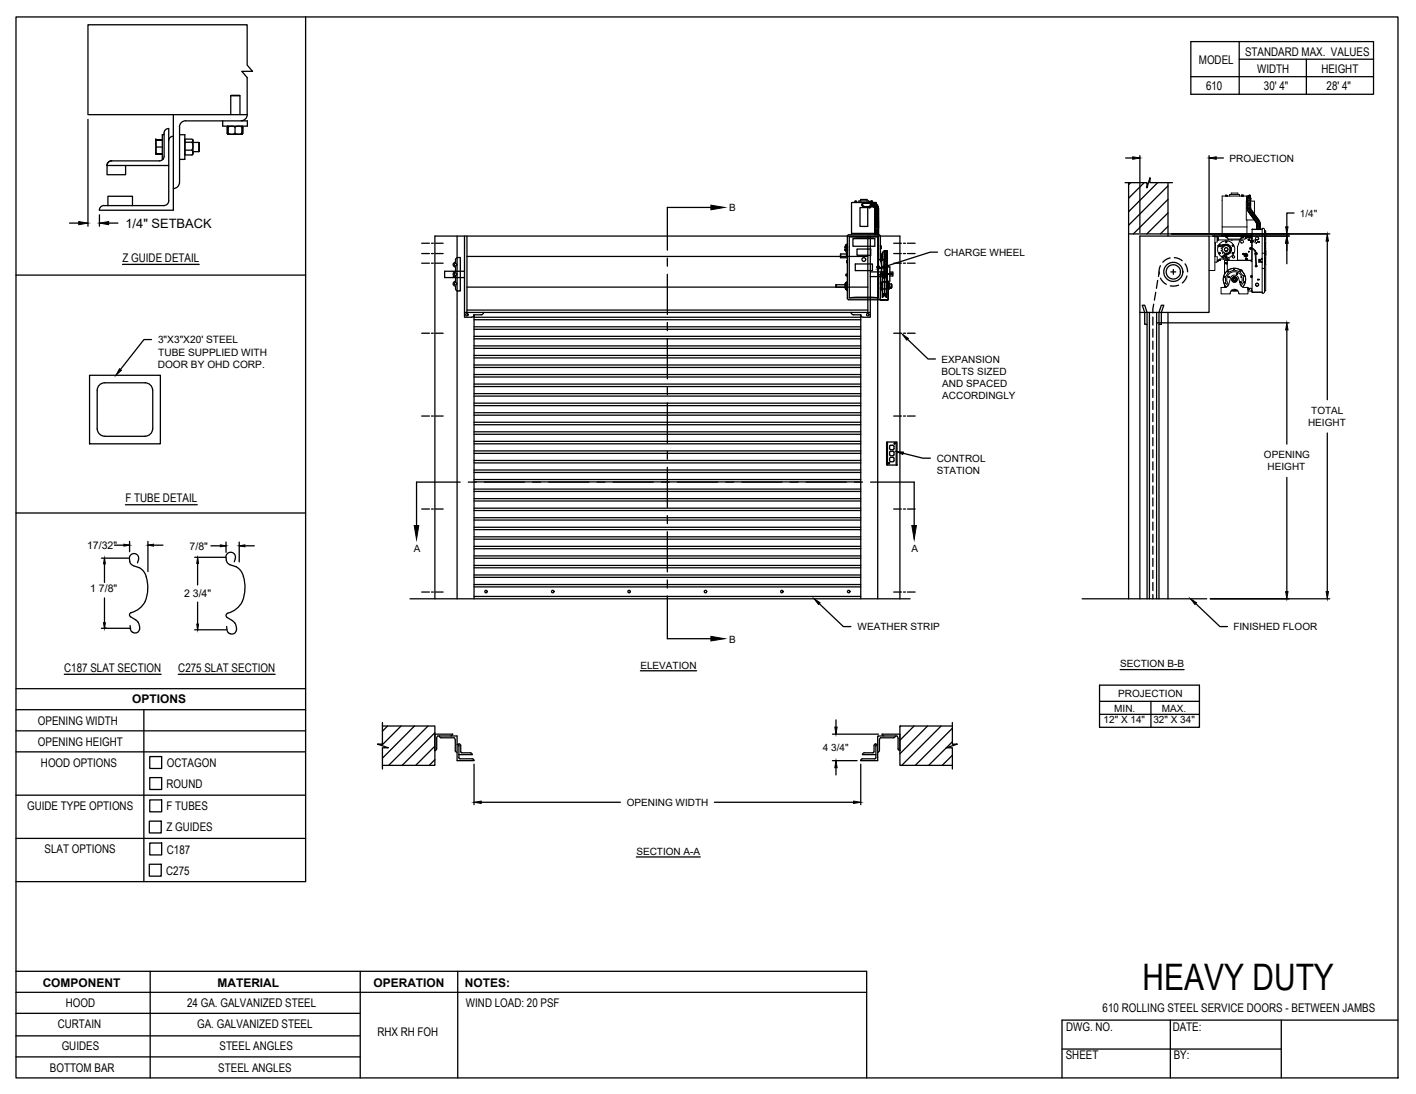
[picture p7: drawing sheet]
<svg xmlns="http://www.w3.org/2000/svg" width="279mm" height="216mm" viewBox="0 0 279 216" stroke-linecap="round" stroke-linejoin="round" font-family="sans-serif">
<!-- layer: RHX RH F.O.H. -->
<g fill="none" stroke="#000" stroke-width=".25">
<path d="M168.8 39.9h.1M168.8 39.9h.2M169 39.9h.1M169 39.9v.1M169.5 40v-.3h1.9v.3h-3.4v6.3M169.8 39.7v-.3h1.3v.3M171.4 40l.2-.2 .1 .2M171.5 40h.1M171.6 39.9h.1M171.6 40h-.1M171.6 40v.1M171.6 39.9v.1"/>
<path d="M171.6 40h.1M171.7 40h.1M171.8 40h.1M171.8 40h1.1v.3M171.9 39.9v.1M171.9 39.9h.1M171.9 39.9h.2M172 39.9h.1M172.1 39.9h.1M222 36h4.3v1.1l.6-2v.9h4.5M222.7 36v82.2M223.1 36l-.4 .4"/>
<path d="M225.8 36l-3.1 3.1M228.4 36l-5.7 5.8M230.5 36v10.6M230.5 36.7l-7.8 7.8M230.5 39.3l-6.9 6.9M83.2 50h1.5M83.2 48h1.5M83.2 51.9h1.5M85.1 50h.4M85.1 48h.4M85.1 51.9h.4M85.9 50h1.5"/>
<path d="M85.9 48h1.5M85.9 51.9h1.5M89.4 54.6h.5M89.9 51.8a.48 .48 0 0 0-.5 .4 .48 .48 0 0 0 .5 .5v1h-.5M89.9 53.6a.48 .48 0 0 0-.5 .5 .48 .48 0 0 0 .5 .5M89.9 51.8v-.7l.2-.2 .7-.1v6.6h-.7l-.2-.5M89.9 54.6v.9a.48 .48 0 0 0-.5 .5 .48 .48 0 0 0 .5 .5v.5M90.2 46.6v71.6M91.7 46.6v16h1.4M91.7 53.5h-4v1.3h4M92.1 56.7h79.1M92.1 46.6v15.1"/>
<path d="M92.1 50.6h79.1M165 56.7h.1M165 56.2h1.8M165 56.2h.1M165 56.2v.5M165.9 50.1v.8v-.8h1.1M165.9 50.9h1.3M166.8 49.4l.4 .5M166.8 56.8v.1M166.8 48.7l.2 .1M166.8 56.1h.1M166.8 56.8l.4 .6"/>
<path d="M166.8 49.4h.1M166.8 56.1v.1M166.8 56.1h.5M166.8 56.8h.5M166.8 48.7h.5M166.8 49.4h.5M166.8 56.2h.2M166.8 56v.1M166.8 48.6v.1M166.8 49.3h.5M166.8 56.2h.1M166.8 56.7v.1"/>
<path d="M166.8 56.9h.1M166.8 56.9l.4 .5M166.8 56h.1M166.8 48.6h.1M166.9 56h.1M166.9 48.6h.1M166.9 56h-.1M166.9 48.6h-.1M166.9 57.1l.1 .1M166.9 57.1h.1M166.9 55.8v.1M166.9 57v.1"/>
<path d="M166.9 55.8h.1M167 48.8h.2M167 54.4h.1M167 48.8h-.1M167 54.1h.2M167 54.1h.1M167 54.4h.2M167 54.1v.3M167 48.8l.1 .1M167 56.2l.1 .1M167 49.3h.1M167 49.7v.7l.2 .3"/>
<path d="M167 55.7l-.1 .1M167.1 49.2l-.3 .2M167.1 48.9v.3v-.3M167.1 56.3l-.2 .4M167.1 56.7h.1M167.1 51.5l.1 .3M167.1 51.5h.1M167.1 51.8h.1M167.1 51.5v.3M167.2 56.7h.1M167.2 49.2v.1M167.2 56.2h.1"/>
<path d="M167.2 56.2h-.2M167.2 49.3h.1M167.2 48.8h.1M167.2 48.1l-.4 .6M167.2 55.6h.1M167.2 48.1h.1M167.2 49.9h.1M167.2 57.4h.1M167.2 56.8v2.1l.1 .2 6.1 .1M167.2 48.8h-.4v.5h.4M167.2 48.8v.5M167.2 49.4v6.7"/>
<path d="M167.2 56.2v.5M167.2 55.6l-.4 .5M167.2 55.6l-.3 .4M167.2 48.1l-.3 .5M167.3 48.8h-.5M167.3 56.2h-.5v.5M167.6 58.8l2.8-.2 2.9 .2M167.6 46.7l2.8 .1 2.9-.1M167.6 46.7h5.7v5.8M167.6 46.7v12.1h5.7v-5.8M168 46.1h5.3M168.3 47.1h4.3v1.5h-4.3z"/>
<path d="M168.8 52.1h3.3v1.3h-3.3zM169.1 49.1h2.7v1.3h-2.7zM169.7 41h1.5v3.7h-1.5zM170.4 40.1a.3 .3 0 0 0-.2 .3 .3 .3 0 0 0 .2 .3M170.4 40.1a.35 .35 0 0 0-.3 .3 .35 .35 0 0 0 .3 .4M170.5 40.8l.7 .1M170.5 40.7l.7 .1M170.6 40.1a.37 .37 0 0 0-.5 .3 .37 .37 0 0 0 .3 .4M170.6 40.8h-.1M170.8 40.1h.7l.1-.2v.2M171.2 40h.2zM171.2 40l-.8 .1a.31 .31 0 0 0-.3 .3 .31 .31 0 0 0 .3 .3"/>
<path d="M171.2 46.6v15.1M171.4 40.9l.2 .1 .1-.1M171.4 40.8v.1h-.2l.2-.1M171.4 40v.1M171.5 40.1h.1M171.6 40.9h-.1M171.6 40.8v.1M171.6 40.8l-.1 .1M171.6 40.8h-.1M171.6 40.9h.1M171.6 40.8h.1M171.6 40.8v.2l-.1-.2h-.7"/>
<path d="M171.6 40.8l.1 .1M171.7 40.1h.2v.7h-.2M171.7 46.6v16h-1.4l-.4-.2-.1-.3v56.1M171.7 53.7h3.3v.9h-3.3M171.8 40.9h.1M171.8 40v.9M171.9 40.8h.1M171.9 40.1h.1M172 40.8h.2M172 40.1h.2M172 40.1v.7M172.1 40.8h.2"/>
<path d="M172.1 40.1h.2M172.2 40.1v.7M172.2 40.7l.1 .1M172.2 40.1h.4l-.2 .7M172.3 40.1h.1M172.3 40.1v.7M172.3 40.8h.1M172.4 40.8h.1M172.5 40.1l-.2 .7M172.6 40.1l.2 .2M172.6 41h.1M172.6 41v.1"/>
<path d="M172.6 41.1l.1 .2M172.6 45.5v.1M172.6 46.2v.1M172.6 45.7v.1M172.6 46l.1 .2M172.6 41.6v.1M172.6 41.3v.1M172.6 41.8v.1M172.6 42.1v.1M172.7 45.2a.35 .35 0 0 1 .3-.3 .35 .35 0 0 1 .3 .3M172.7 45a.34 .34 0 0 1 .3-.3 .34 .34 0 0 1 .3 .3M172.7 44.6l.5-.1 .1 .3a.35 .35 0 0 0-.3-.2 .35 .35 0 0 0-.3 .2z"/>
<path d="M172.7 44.6a.34 .34 0 0 1 .3-.3 .34 .34 0 0 1 .3 .3M172.7 44.4a.34 .34 0 0 1 .3-.3 .34 .34 0 0 1 .3 .3M172.7 44.2a.34 .34 0 0 1 .3-.3 .34 .34 0 0 1 .3 .3M172.7 43.9l.4-.2 .2 .1v.2a.35 .35 0 0 0-.3-.2 .35 .35 0 0 0-.3 .2zM172.7 43.7l.4-.2 .2 .1v.3a.35 .35 0 0 0-.3-.3 .35 .35 0 0 0-.3 .3zM172.7 43.5l.4-.2 .2 .2v.2a.35 .35 0 0 0-.3-.3 .35 .35 0 0 0-.3 .3zM172.7 43.3l.5-.1 .1 .3a.35 .35 0 0 0-.3-.3 .35 .35 0 0 0-.3 .3zM172.7 43.3a.34 .34 0 0 1 .3-.3 .34 .34 0 0 1 .3 .3M172.7 43.1a.34 .34 0 0 1 .3-.3 .34 .34 0 0 1 .3 .3M172.7 42.9a.34 .34 0 0 1 .3-.3 .34 .34 0 0 1 .3 .3M172.7 42.7h-.1a.38 .38 0 0 1 .4-.3 .38 .38 0 0 1 .3 .3M172.7 42.2v.3"/>
<path d="M172.7 44.2a.4 .4 0 0 1 .6 0M172.7 43.2a.38 .38 0 0 1 .3-.2 .38 .38 0 0 1 .3 .2M172.7 43.1a.38 .38 0 0 1 .3-.3 .38 .38 0 0 1 .3 .3M172.7 42.9a.38 .38 0 0 1 .3-.2 .38 .38 0 0 1 .3 .2M172.7 41.7v.1h.6v-.1M172.7 41.4v.2M172.7 41.9v.2M172.7 42.7h.1M172.7 42.9h.1M172.7 43.1h.1M172.7 43.2v.1M172.7 44.2h.1"/>
<path d="M172.7 45.1v.2M172.7 45.6v.1M172.7 45.8v.2M172.7 46.3h.1M172.7 45.6h.6M172.7 45.5h.6M172.7 46.2h.6M172.7 45.8h.6M172.7 45.7h.6M172.7 46h.6M172.7 41.6h.6M172.7 41.7h.6"/>
<path d="M172.7 41.3h.6M172.7 41.4h.6M172.7 41.9h.6M172.7 42.1h.6M172.7 42.2h.6M172.7 45.4h.6M172.7 45.1a.41 .41 0 0 1 .6 0M172.7 42.7l.2-.2 .4 .2M172.7 42.3h.6M172.7 42.4h.6M172.8 45.3h-.2l.1 .2M172.8 40.3h.1"/>
<path d="M172.8 40.3l-.4 .6 .7-.4M172.9 40.3l.2 .2M172.9 40.3l-.4 .6 .1 .1M172.9 40.3h.1M173.1 40.5l.1 .3M173.1 40.6h.1M173.1 40.6l-.5 .4M173.1 52.8l.2 .1 .1-.1M173.1 52.8h.1M173.1 52.7l.2-.1 .1 .1M173.1 52.7h.1M173.1 52.7h.3"/>
<path d="M173.1 52.8h.3M173.2 46.6v71.6M173.2 40.7l.1 .1M173.2 40.8l-.6 .2M173.3 40.9v.2h-.7M173.3 45.3v.2M173.3 40.9h.1M173.3 40.9l-.6 .2M173.3 52.5l.2 .2-.2 .3M173.3 41.1v.1M173.3 45.5v.1M173.3 46.2v.1"/>
<path d="M173.3 45.7v.1M173.3 46v.1M173.3 41.6v.1M173.3 41.3v.1M173.3 41.8v.1M173.3 42.1v.1M173.3 42.4h.1M173.3 42.2v.2M173.3 53h.1M173.3 52.5h.1M173.3 44.9h.1M173.3 44.9a.37 .37 0 0 0-.3-.2 .37 .37 0 0 0-.3 .3"/>
<path d="M173.3 44.7h.1M173.3 44.6h.1M173.3 44.6a.38 .38 0 0 0-.3-.2 .38 .38 0 0 0-.3 .2M173.3 44.4h.1M173.3 44.4a.38 .38 0 0 0-.3-.2 .38 .38 0 0 0-.3 .2M173.3 44.2h.1M173.3 44h.1M173.3 43.8h.1M173.3 41.2h-.6M173.3 41.2v.1M173.3 41.4v.2M173.3 41.9v.2"/>
<path d="M173.3 42.4v.1M173.3 42.7h.1M173.3 42.9h.1M173.3 43.1h.1M173.3 43.2v.1M173.3 44.9v.1M173.3 45.1v.2M173.3 45.6v.1M173.3 45.8v.2M173.3 46.1v.1M173.3 46.3h.1M173.4 52.8h.1"/>
<path d="M173.4 52.7h.1M173.4 46.3l.3 .3M173.4 54.2l.3 .1M173.4 46.3l-6.1 .1-.1 .2v2.1M173.7 51.2l.2 1.5-.2 1.5M173.7 58.9l-.3 .2M173.7 50.2h.2M173.7 51.2l.1 .2M173.7 48.6l.1 .5zM173.7 48.5l.1 .1M173.7 51.2l-.3 .1M173.7 54.3h.1"/>
<path d="M173.7 50.9h.1M173.7 50.1h.4M173.7 54.5h.4M173.7 55.8h.3M173.7 56h.3M173.7 56.9h.1M173.7 57.1h.1M173.7 56.2h.1M173.7 56.7h.1M173.7 48.5h.1M173.7 46.6v4.6M173.7 54.3v4.6"/>
<path d="M173.7 51.2h.1M173.7 51.3l.1 .1M173.7 51.3h.1M173.7 54.2h.8M173.8 51.3h.1M173.8 51.5h.1M173.8 50.3h.1M173.8 54h1.2M173.8 48.6v.4M173.8 50.3v1l.2 .1M173.8 51.4h.2M173.8 51.4h.1"/>
<path d="M173.8 51.4h.2v1.1M173.8 55.7l.2 .1zM173.8 56.7h.2M173.8 56.2h.2M173.8 51.4v.2M173.8 55.8h.1M173.8 56v.2M173.8 56.7v.4M173.8 50.4h-.1M173.8 57.1h.2M173.9 53.7h1.1M174 53l-.2 .8"/>
<path d="M174 50.3v1M174 50.9h.1M174 57.1h-.2M174.1 55.7v1.5M174.1 54.2l.1 4.4M174.1 54.2l.1 .1M174.1 54.2v4.5M174.2 54.3h.1M174.2 58.6h.1M174.2 54.3v.3M174.2 54.6h.1M174.2 58.4v.1"/>
<path d="M174.2 54.3l.2 .2M174.2 55.6h.1M174.2 58.1h.1M174.2 55.6l.1 .1M174.2 54.7l.2 .1M174.3 57l-.1 .1M174.4 57.9l-.2 .2M174.4 54.5v.3M174.4 58.2l-.2 .4M174.4 58.2v.2M174.4 54.8l.1 .1M174.4 58.1v.1"/>
<path d="M174.5 54.8h.1M174.5 50.7h.1M174.5 50.5h.1M174.5 50.2h.1M174.5 50.1h.1M174.5 51.1h.1M174.5 50.9h.1M174.5 49.7h.5M174.5 49.9h.1M174.5 51.5h.5M174.5 51.4h.1M174.5 49.6h.1"/>
<path d="M174.5 51.6h.5M174.5 51.6h.1M174.5 49.5h.1M174.5 51.9h.5M174.5 51.8h.1M174.5 52.1h.5M174.5 52h.1M174.5 52.4h.5M174.5 52.3h.1M174.5 52.6h.5M174.5 52.5h.1M174.5 52.8h.5"/>
<path d="M174.5 52.7h.1M174.5 53h.1M174.5 53.3h.5M174.5 53.2h.1M174.5 53.1h.1M174.5 53.5h.5M174.5 53.4h.1M174.5 53.9h.1M174.5 54.2h.5M174.5 54.1h.1M174.5 54.4h.1M174.5 54.7h.1"/>
<path d="M174.5 54.6h.1M174.5 52.1h.1M174.5 52.8h.1M174.5 49.8h-.4v1.4h.4M174.5 54.9v-5.4h.5v6.5M174.5 53h.5M174.5 58l.1 .1M174.5 54.9h.1M174.5 54.9v3.1l-.1 .1M174.6 50.7h.3M174.6 50.3v.1l.4 .1M174.6 50.3h.1"/>
<path d="M174.6 50h.4M174.6 51.1h.4M174.6 50.8h.3M174.6 58.1v.1M174.6 54.8l-.1 .1M174.6 49.6v.1M174.6 49.9v.1M174.6 50.7v.2M174.6 51.1v.2M174.6 51.7v.1M174.6 51.9v.1M174.6 52.1v.1"/>
<path d="M174.6 52.4v.1M174.6 52.6v.1M174.6 52.8v.1M174.6 53v.1M174.6 53.3v.1M174.6 53.5v.1M174.6 53.7v.1M174.6 54v.1M174.6 54.2v.1M174.6 54.4v.1M174.6 54.7v.1M174.6 58.2l.3 .4"/>
<path d="M174.6 51.1h.1M174.6 50h.1M174.6 58.2l.1 .2M174.6 57.9l.3 .2M174.6 50.3v.1M174.6 50.3l.2-.1 .1 .2M174.6 50.8h.1M174.6 51.1l.1 .1zM174.7 50.7h.1M174.7 51.4l-.1 .1M174.7 54.5l-.1 .2M174.7 54.4l-.3 .1"/>
<path d="M174.7 57l.1 .1M174.7 50.7l-.1 .1M174.7 51.5h.1M174.8 54.7l-.2 .1M174.8 54.6h.1M174.8 55.6l-.1 .1M174.8 57.1h.1M174.8 50.8h.1M174.8 51.2h.1M174.8 50.7v.1M174.8 51.4h.1M174.8 55.6h.1"/>
<path d="M174.8 58.4l.1 .1M174.9 50.8h.1M174.9 51.1l-.2 .1M174.9 54.6h-.1M174.9 54.2v4.5v-4.5v.1M174.9 54.3l-.2 .2M174.9 50h.1M174.9 51.1h.1M174.9 54.3l-.1 .3M174.9 50.7v.1M174.9 51.1l.1 .2M174.9 51.4l.1 .1"/>
<path d="M174.9 51.7l.1 .1M174.9 51.9l.1 .1M174.9 52.1l.1 .1M174.9 52.4l.1 .1M174.9 52.6v.1h.7v2.8h-.6M174.9 52.8l.1 .1M174.9 53l.1 .1M174.9 53.3l.1 .1M174.9 53.5l.1 .1M174.9 53.7l.1 .1M174.9 54l.1 .1M174.9 50.3v.1"/>
<path d="M174.9 56.9h.1M174.9 55.9h.1M174.9 54.4h.1M174.9 54.7h.1M174.9 54.9h.1M174.9 55.1h.1M174.9 55.4h.1M174.9 55.6h.1M174.9 55.8h.1M174.9 56h.2M174.9 56.1l.1 .7M174.9 54.3h.1"/>
<path d="M174.9 54.5h.1M174.9 54.8h.1M174.9 55h.1M174.9 55.2h.1M174.9 55.5h.1M174.9 55.7h.1M175 56.8l-.1 .1M175 56.8h.1M175 50.3l-.1 .2M175 50.7h-.1l.1 .2M175 49.9l-.1 .1M175 49.6l-.1 .1"/>
<path d="M175 50.7h.1M175 50.5h.1M175 50.9h.1M175 50.2h.1M175 50.1h.1M175 51.1h.1M175 49.9h.1M175 49.8h.1M175 51.4h.1M175 51.2h.1M175 49.6h.1M175 51.6h.1"/>
<path d="M175 49.5h.1M175 51.8h.1M175 52h.1M175 52.3h.1M175 52.5h.1M175 52.7h.1M175 53h.1M175 53.2h.1M175 53.1h.1M175 53.4h.1M175 53.9h.1M175 54.1h.1"/>
<path d="M175 54.4h.1M175 54.6h.1M175 54.8h.1M175 55.1h.1M175 55.3h.1M175 55.7h.1M175 56h.1M175 56.9h.1M175 52.1h.1M175 50.1v.8v-.2M175 56.8v.1M175.1 56.3v.2"/>
<path d="M175.2 54h.1l-.1 .2zM175.2 56v.9M175.2 55.6l.1 3.5-.2 .2h-1.4l1.5-.2zM175.2 58h.1M175.3 55.9h.2M175.5 55.9h.1M175.5 55.9v1.1M175.5 57h-.2M175.5 56h.4v.9h-.4M175.6 53.7h.6v.8h-.6M175.6 54h.6M175.6 54.2h.6"/>
<path d="M175.6 56.8h.1M175.7 56.8h.1M175.9 56.2h.1M175.9 56.7h.1M175.9 56.2v.5M176 56.7h-.1M176.3 50h1.6M176.3 48h1.6M176.3 51.9h1.6M178.3 50h.4M178.3 48h.4M178.3 51.9h.4"/>
<path d="M179 50h1.6M179 48h1.6M179 51.9h1.6M222.7 46.2h7.8M228 57.7l-.2 1.5M228.4 55.3l-.2 1.6M228.7 53.7l-.1 .9M229 52.4l-.2 .5-.1 1.2M229 54.9l.5 .7 .6 .5M230.5 42l-4.2 4.2M230.5 44.7l-1.5 1.5M230.9 50.9l-.7 .2-.8 .7"/>
<path d="M231 53.7h1M231.5 53.2v.9M231.7 50.8l.9 .2 .7 .5M232.6 56.3l-1 .2-.7-.1M233.8 52.1l.4 .6 .1 1M234.2 54.5l-.2 .5-.7 .8M83.2 65.8h1.5M85.1 65.8h.4M85.9 65.8h1.5M91.7 61.7h80M92.1 61.2h79.1M93.1 62.6l.2-.1 .2-.4v56.1"/>
<path d="M93.5 79.6h76.3M93.5 78.2h76.3M93.5 77.7h76.3M93.5 76.3h76.3M93.5 75.8h76.3M93.5 74.4h76.3M93.5 73.9h76.3M93.5 72.5h76.3M93.5 72h76.3M93.5 70.6h76.3M93.5 70.1h76.3M93.5 68.7h76.3"/>
<path d="M93.5 68.3h76.3M93.5 66.9h76.3M93.5 66.4h76.3M93.5 65h76.3M93.5 64.5h76.3M93.5 63.1h76.3M95.4 61.6v.3l-.4 .2h-1.5v.5h76.3v-.5h-1.4h-.2l-.3-.5M176.3 65.8h1.6M178.3 65.8h.4M179 65.8h1.6M224.9 61.7h13.7v-15.1h-13.7v71.6M226.3 64h-.4v-2.3l-.5-1.5h.5l.4 1.5v56.5"/>
<path d="M226.8 61.7v56.5M227.5 62.6v1.6M227.5 64.9v1.6M227.5 67.3v1.6M227.5 69.7v1.6M227.5 72.1v1.6M227.5 74.5v1.6M227.5 76.9v1.5M227.5 79.2v1.6M227.6 60l-.1 1.8M228.2 61.7v56.5M228.7 64h.5v-2.3l.4-1.5h-.4l-.5 1.5v56.5"/>
<path d="M230.5 61.7v56.5M83.2 82.1h1.5M85.1 82.1h.4M85.9 82.1h1.5M93.5 98.9h76.3M93.5 98.4h76.3M93.5 97h76.3M93.5 96.5h76.3M93.5 95.1h76.3M93.5 94.6h76.3M93.5 93.2h76.3M93.5 92.8h76.3"/>
<path d="M93.5 91.4h76.3M93.5 90.9h76.3M93.5 89.5h76.3M93.5 89h76.3M93.5 87.6h76.3M93.5 87.1h76.3M93.5 85.7h76.3M93.5 85.2h76.3M93.5 83.8h76.3M93.5 83.3h76.3M93.5 81.9h76.3M93.5 81.4h76.3"/>
<path d="M93.5 80.1h76.3M174.9 87.2h2.1v4.6h-2.1zM175.1 87.2v4.6M175.3 91.4h.2M175.4 91.4v.1M175.4 91.5h.1M175.4 91.4h.1M175.6 90.3h.7v.8h-.7zM175.8 87.9l-.3 .2 .1 .6 .6 .1 .2-.3v-.4l-.2-.2M175.8 89l-.3 .3v.4l.3 .2h.5l.1-.6-.2-.3M175.8 87.9h.4M175.8 89.1h.4"/>
<path d="M176.3 82.1h1.6M176.5 87.5h.1M176.5 87.4v.2M176.5 87.4h.1M176.5 87.6h.1M176.6 87.5h.1M176.8 87.2v4.6M178.3 82.1h.4M179 82.1h1.6M227.5 81.6v1.6M227.5 84v1.6M227.5 86.4v1.6"/>
<path d="M227.5 88.8v1.5M227.5 91.1v1.6M227.5 93.5v1.6M227.5 95.9v1.6M227.5 98.3v1.6M80.9 118.2h98.7M83.2 116.8h1.5M83.2 100.5h1.5M85.1 116.8h.4M85.1 100.5h.4M85.8 118.2v-71.6h91.8v71.6M85.9 116.8h1.5"/>
<path d="M85.9 100.5h1.5M93.5 117.7h76.3M93.5 115.8h76.3M93.5 115.4h76.3M93.5 113.9h76.3M93.5 113.5h76.3M93.5 112.1h76.3M93.5 111.6h76.3M93.5 110.2h76.3M93.5 109.7h76.3M93.5 108.3h76.3M93.5 107.8h76.3"/>
<path d="M93.5 106.4h76.3M93.5 105.9h76.3M93.5 104.5h76.3M93.5 104.1h76.3M93.5 102.6h76.3M93.5 102.2h76.3M93.5 100.8h76.3M93.5 100.3h76.3M176.3 116.8h1.6M176.3 100.5h1.6M178.3 116.8h.4M178.3 100.5h.4"/>
<path d="M179 116.8h1.6M179 100.5h1.6M213.5 118.2h24.6M227.5 100.7v1.6M227.5 103v1.6M227.5 105.4v1.6M227.5 107.8v1.6M227.5 110.2v1.6M227.5 112.6v1.6M227.5 115v1.5M227.5 117.3v.9M75.5 143.3h10.3v7.7h-10.3"/>
<path d="M75.5 142.6v4.3h-1l2.1 .7h-1.1v4.2M76.5 143.3l-1 1M79.1 143.3l-3.8 3.8M81.8 143.3l-6.3 6.3M84.5 143.3l-7.8 7.7M85.8 144.6l-6.4 6.4M85.8 147.3l-3.8 3.7M85.8 149.9l-1.1 1.1M86.1 147.8l-.3 .3M86.2 145.7v2.1M86.4 145.2l-.3 .5M86.4 145.2h3.8v4.9h3.3l-.3-.3h-2.4l-.3-.3"/>
<path d="M86.7 145.2l.3 .4M87 145.6h2.6M89.3 144.9l-.3 .3M89.3 144.9h-3.5v3.2M89.6 145.6l.2 .5v2l.4 .4M90.2 146.9l.3 .3M90.5 146.8l.3 .2 .1 1.3 .2 .3M90.6 146.8v2.7M91.1 148.6h1.7l.4 .3h-2.6M172.2 148.6h-1.7l-.3 .3h2.6M172.8 146.8l-.3 .2v1.3l-.3 .3M172.8 146.8v2.9l-2.6 .1-.4 .3h3.4v-4.9h3.8l.2 .5v2.1l.4 .3"/>
<path d="M173.2 146.9l-.4 .3M173.8 145.6l-.3 .5v2l-.3 .4M173.8 145.6h2.5M174.4 145.2l-.3-.3h3.5v3.2M176.7 145.2l-.4 .4M177.7 143.3l-.1 .1M180.4 143.3l-2.8 2.8M183 143.3l-5.4 5.5M185.7 143.3l-7.8 7.7M187.9 143.3h-10.3v7.7h10.3M187.9 142.6v4.3h1l-2.1 .7h1.1v4.2M187.9 143.7l-7.3 7.3"/>
<path d="M187.9 146.4l-4.7 4.6M187.9 149.1l-2 1.9"/>
<circle cx="89.9" cy="54.1" r=".24"/>
<circle cx="89.9" cy="56" r=".24"/>
<circle cx="89.9" cy="52.2" r=".24"/>
<circle cx="170.4" cy="51.2" r=".37"/>
<circle cx="173.3" cy="52.7" r=".16"/>
<circle cx="173.3" cy="52.7" r=".24"/>
<circle cx="231.5" cy="53.7" r="1.41"/>
<circle cx="231.5" cy="53.7" r="1.89"/>
<circle cx="92.1" cy="62.1" r=".24"/>
<circle cx="171.2" cy="62.1" r=".24"/>
<circle cx="175.4" cy="91.4" r=".1"/>
<circle cx="176.5" cy="87.5" r=".1"/>
<circle cx="95.9" cy="116.7" r=".24"/>
<circle cx="109.1" cy="116.7" r=".24"/>
<circle cx="124.1" cy="116.7" r=".24"/>
<circle cx="139.2" cy="116.7" r=".24"/>
<circle cx="154.3" cy="116.7" r=".24"/>
<circle cx="167.5" cy="116.7" r=".24"/>
</g>
<!-- layer: ANNOTATIONS -->
<g fill="none" stroke="#000" stroke-width=".25">
<path d="M17.4 23.6v21M222.1 31.2h1.4M224.9 30.7v15.2M238.6 30.7v15.2M240 31.2h1.4M13.7 44h1.8M19.6 42.4v2.2M21.4 44h1.9M185 49.8h-1.5l-9 2.8M230.6 46.2h31.8M239.3 46.6h15.1M253.9 48v4"/>
<path d="M255.3 42h-1.4v2.8M261.9 47.6v31.3M29.9 67h-1.5l-4.6 5.9M179.1 67l4 3.8h1.5M228.2 63.7h26.2M253.9 65.1v22.6M178.2 89.5l3.9 .9h1.5M253.9 94.2v22.6M261.9 85.4v31.4M20 110.2h5.4M20.6 110.2v4.7M20.6 118v6"/>
<path d="M22.6 107.6h3M25.6 106.8v2.1M29.2 106.8v6M29.2 107.6h3M38.4 110h6.2M39 110v5.4M39 118.8v5.5M41.6 107.7h3M44.6 107v2M47.2 107v3.9M47.2 107.7h3M161.6 119.1l4.8 4.6h1.5"/>
<path d="M235.9 119.1l4.8 4.6h1.5M238.8 118.2h23.6M20 124h5.8M38.4 124.3h6.2M126.4 132.4h11.1M217 135.2h19.7v8.3h-19.7zM217 138.4h19.7M221 132.1h12.6M227.1 138.4v5.1M93.5 150.8v8M95 158.3h27.4M141 158.3h27.4"/>
<path d="M164.3 144.9h9.1M164.3 150.1h4.8M165 142.1v1.4M165 151.5v1.4M169.8 150.8v8M217 141h19.7M125.6 169.1h12.6"/>
</g>
<g fill="#000" stroke="#000" stroke-width=".2">
<path d="M223.5 30.9l1.4 .3-1.4 .2zM238.6 31.2l1.4-.3v.5zM15.5 43.7l1.9 .3-1.9 .3zM19.6 44l1.8-.3v.6zM173.2 53.1l1.3-.7 .1 .5zM253.9 46.6l.2 1.4h-.4zM253.7 44.8h.4l-.2 1.4zM261.9 46.2l.2 1.4h-.4zM23.6 72.8l.4 .3-1.1 1zM178.1 66l1.1 .8-.3 .3zM253.9 63.7l.2 1.4h-.4zM176.8 89.1l1.5 .1-.2 .5z"/>
<path d="M20.6 110.2l.2 1.1h-.4zM24.4 107.4l1.2 .2-1.2 .2zM29.2 107.6l1.1-.2v.4zM39 110.1l.2 1.1h-.4zM43.5 107.5l1.1 .2-1.1 .2zM47.2 107.7l1.1-.2v.4zM160.6 118.2l1.2 .8-.3 .3zM234.9 118.2l1.2 .8-.3 .3zM253.7 116.8h.4l-.2 1.4zM261.7 116.8h.4l-.2 1.4zM20.4 122.9h.4l-.2 1.1zM38.8 123.2h.4l-.2 1.1z"/>
<path d="M93.5 158.3l1.5-.2v.5zM164.7 143.5h.5l-.2 1.4zM165 150.1l.2 1.4h-.5zM168.4 158.1l1.4 .2-1.4 .3z"/>
</g>
<!-- layer: SECTION CUTS -->
<g fill="none" stroke="#000" stroke-width=".25">
<path d="M131.7 50.9v1.6M131.7 54.1v8M140.3 40.9h-8.6v8.5M131.7 63.6v1.6M131.7 66.8v8M131.7 76.3v1.6M131.7 79.5v8M90.8 95.1h-8.6v8.6M92.4 95.1h1.6M95.6 95.1h7.9M105.1 95.1h1.6M108.3 95.1h7.9"/>
<path d="M117.8 95.1h1.6M121 95.1h7.9M130.5 95.1h1.6M131.7 89v1.6M131.7 92.2v8M133.7 95.1h7.9M143.2 95.1h1.6M146.4 95.1h7.9M155.9 95.1h1.6M159.1 95.1h7.9M168.6 95.1h1.6M171.8 95.1h8.6v8.6"/>
<path d="M131.7 101.7v1.6M131.7 104.9v8M131.7 114.4v1.6M131.7 117.6v8.4h8.6"/>
</g>
<path d="M140.3 40.5l2.7 .4-2.7 .5zM81.7 103.7h.9l-.4 2.7zM179.9 103.7h.9l-.4 2.7zM140.3 125.6l2.7 .4-2.7 .5z" fill="#000" stroke="#000" stroke-width=".2"/>
<!-- layer: RHX RH F.O.H. -->
<g fill="none" stroke="#000" stroke-width=".2">
<path d="M241.9 38.7h.1M241.9 38.6h.1M241.9 38.6v.1l.1-.1M242.1 38.6l-.1 .1M242.1 38.6v.1M242.1 38.6h-.2M242.2 38.7h.1M242.6 38.7v-.3h2v.3M243 38.4v-.3h1.2v.3M245 38.6h.1M245.1 38.6v.1v-.1M245.1 38.6h.1"/>
<path d="M245.2 38.6v.1M245.3 38.6h.1M245.3 38.6h-.3M245.3 38.7h.1M246 38.9v.6M246 38.7v1h-.1v3.7h1.6M246 38.8h.3M246 39.5h.1M246 39.1a.37 .37 0 0 1 .4-.3 .37 .37 0 0 1 .4 .3M246.1 39.4a.37 .37 0 0 1 .4-.2 .37 .37 0 0 1 .3 .4 .33 .33 0 0 0-.4-.3 .33 .33 0 0 0-.3 .3zM246.1 39.4a.36 .36 0 0 1 .3-.4 .36 .36 0 0 1 .4 .4M246.1 38.7v.3"/>
<path d="M246.1 38.8h.1M246.1 39.7a.39 .39 0 0 1 .3-.2 .39 .39 0 0 1 .4 .2M246.1 39.9h.6M246.1 39.7l.3-.1 .3 .1M246.1 39.3a.33 .33 0 0 1 .3-.2 .33 .33 0 0 1 .4 .2M246.1 39.7v.1M246.1 39.9v.2M246.1 39.1l.3-.2 .3 .2M246.4 38.7h-5.2v7.5M246.5 38.7h-.1M246.5 38.7h.1M246.5 38.5v.3"/>
<path d="M246.5 38.6l.1 .1M246.5 38.8v-.3h-.1v.2l-.3 .3M246.6 38.7h.1M246.6 38.6v.1M246.6 38.7v.1M246.6 38.8h.1M246.6 38.9l.2 .3a.37 .37 0 0 0-.4-.4 .37 .37 0 0 0-.3 .4M246.7 38.8h-.1M246.7 39.8h-.6v.1M246.8 39.8v.1M246.8 39.7v.1M246.8 39.9v.2"/>
<path d="M246.8 39.2h.1M246.8 39.7h.7v2.5M238.6 46.6h1.1v6.8h-1.1M239.7 46.7l.5 .1M239.7 50.6h.1M239.7 47.9h.1M239.8 47.8v2.8M240.1 50.6l.1 .1M240.2 51.6l-.5 .2M240.2 47.7l-.1 .1M240.2 46.9h.2M240.2 47.2l.2 .1-.2 .1 4.5-.1"/>
<path d="M240.2 46.9h.1v.3l.1-.3M240.2 51.5h.1M240.2 46.8v.9M240.2 50.7v.9M240.3 48.7a1.7 1.7 0 0 0 .7 1.9M240.3 51.5h-.1M240.3 47.4h.1M240.4 51.5h.1M240.4 46.9h.1M240.4 47.4h.1M240.4 51.4l-.1 .1M240.4 48.4a1.7 1.7 0 0 1 2.3-.7 1.7 1.7 0 0 1 .8 2.2 1.7 1.7 0 0 1-2.2 .9"/>
<path d="M240.5 48.4l-.2 .1M240.6 48.5l.1-.1-.2 .1M240.6 49.9h.1v.2zM240.6 51.2v.2M240.6 51.1h1.9M240.8 48.4l-.2-.1-.1 .2M240.8 48.6l-.5 .1M240.8 51.4l-.4-.1-.1 .2h-.1M240.8 51.1v.3v-.2h-.3M240.9 49.5l.3 .1M241 49a.24 .24 0 0 1 .2 .2 .24 .24 0 0 1-.2 .3M241 48.4h-.3"/>
<path d="M241 48.6h-.2M241.2 44.8h4.8M241.2 48.5l.1 .2M241.2 48.3l-.2 .1M241.2 49.5l.1 .2M241.2 48.9l-.3 .1M241.2 48.5l-.2 .1M241.3 50.7l-.2 .2M241.3 48.8l-.1 .1M241.3 49.7l-.1 .3M241.3 48.7v.1M241.4 51.1h.1"/>
<path d="M241.4 48.6h.1M241.5 49.9l-.2 .1M241.5 49.8l.1 .1M241.6 50l.1 .2 .3-.2M241.6 56.7h-.7v1.3l1.8-.1M241.7 48.5l-.2 .1M241.7 48.3h.1M241.7 48.2h.1M241.7 48.3h-.5M241.7 51.4h5.2v.1l.2 .1M241.8 46.5h.1M241.8 46.7h.5"/>
<path d="M241.9 49.5a.33 .33 0 0 1-.2-.5 .33 .33 0 0 1 .5 0 .33 .33 0 0 1-.2 .5M241.9 49.6a.37 .37 0 0 1-.3-.6 .37 .37 0 0 1 .6 0 .37 .37 0 0 1-.2 .6M241.9 56.6l-.1 .1M241.9 49.6h.2M241.9 46.5h.1M241.9 49.6h.1M241.9 49.7h.2M241.9 56.6h.1M241.9 56.6v.1M241.9 51.9v.1h.1M241.9 46.5v.2h-.1v-.2h.5M241.9 50.7l.1 .1z"/>
<path d="M241.9 51.9l.1 .1M241.9 48.2a.9 .9 0 0 1 1 .8M241.9 48.2l-.2 .1M241.9 50.4l-.6 .3M241.9 46.7h.4M241.9 48.4h.2M241.9 48.4l-.7 .1M241.9 56.7h.1M241.9 51.9h.2v.1M241.9 51.9l.2 .1M241.9 51.8v.1M241.9 56.6a2.21 2.21 0 0 1 .1-3 2.21 2.21 0 0 1 3.1 0 2.21 2.21 0 0 1 .1 3"/>
<path d="M241.9 46.8l.4 .4M242 47.6v.2zM242 46.5h.1M242 50.1l-1 .6M242 48.4l-.1 .1M242 50l.1 .1M242.1 48.4l.3 .2M242.1 48.4l-.1 .1M242.1 49.6h.1M242.1 51.4l.1 2.1M242.1 52v-.1h-.2l.1 .1M242.1 51.4h-.5v2.8"/>
<path d="M242.1 46.5h.1M242.1 52h-.1M242.1 51.4h.3M242.1 46.5v.2M242.2 46.5h.1M242.2 51.1h.1M242.2 51.3l-.1 .1M242.3 50l-.3 .1M242.3 46.5v.2M242.3 51.3l.1 .1M242.3 48.5l.1 .1M242.3 51.3h.1"/>
<path d="M242.3 48.5h.1M242.3 56.4l-.3-.4-.3-.1 .2-.2-.1-.8-.2-.2 .3-.2 .4-.6v-.3l.3 .1 .7-.3 .2-.3 .1 .2 .8 .3 .3-.2v.3l.5 .7 .3 .1-.2 .2 .1 .8 .2 .2-.3 .1-.4 .6M242.3 51.3l-.2 .1M242.4 49.9h.1M242.4 47.2h3.2M242.4 47.2v.1M242.4 48.6l.2 .3M242.4 56.1a1.53 1.53 0 0 1 .1-2.1 1.53 1.53 0 0 1 2.1 0 1.53 1.53 0 0 1 .1 2.1M242.4 48.6h.1M242.4 51.4h.1M242.4 49.9l-.2 .1M242.5 51v.4"/>
<path d="M242.6 49.7l-.2 .2M242.6 48.7l.2 .4-.1 .5M242.6 48.7v.1M242.6 50h.1M242.7 49.5l-.1 .1M242.7 49.6l-.1 .2M242.7 49.9v.1M242.7 49.5v.1M242.7 49.9h.1M242.7 57.9a.87 .87 0 0 1 .9-.8 .87 .87 0 0 1 .9 .8M242.7 49.1v.2M242.7 54.9a.86 .86 0 0 1 .9-.6 .86 .86 0 0 1 .8 .6"/>
<path d="M242.8 49.1h-.1M242.8 54.9l-.3 1.2a.86 .86 0 0 1-.9 .6v-.5M242.9 57.4h1.4M242.9 49v.4M242.9 49.4l-.1 .4-.3 .3-.6 .3M242.9 49.4v.1M242.9 49h.1M243 49h-.1M243 57.3h1.1M243.2 50.6l.2-.2 .2 .2v.2l-.2 .1-.2-.1zM243.2 48.4l.1 .1zM243.2 49.9l.1 .1z"/>
<path d="M243.4 55.1h.1M243.4 55h.1M243.5 55.4h.1M243.5 54.9h.1M243.6 57.1l.1 .1 .1-.1M243.7 54.9h.1M243.7 55.4h.1M243.7 55.6h.1M243.8 55.4h.1M243.8 55.3h.1M243.8 55.2h.1M243.9 55.5h.1"/>
<path d="M243.9 55.5l-.2 .1M244.2 51.3l.1 .1M244.2 48.7v.1M244.2 48.8v2.5M244.4 54.9l.3 1.2a.86 .86 0 0 0 .8 .6h.8v1.3l-1.9-.1M244.6 55.6h.2l-.2 .1M244.6 47.3v.2M244.6 51.4h.1M244.6 53.2a.37 .37 0 0 1 .6 .4M244.7 47.2l-.5 1.5M244.8 46.5l.9 .1M244.8 51.4h.1"/>
<path d="M244.8 47.2h-.1M244.8 47.2h.1M244.9 47.5l.3-.1 .1 .4-.4 .2zM244.9 53.4h.1M244.9 46.8h.1M244.9 46.8h.5M245 46.6h.1M245 46.6l.1 .2M245.1 46.6h.1M245.1 51.4h.1M245.2 46.8l-.4 .4M245.2 46.6h.1"/>
<path d="M245.2 50.1l.1 .1zM245.2 50.1l.2 .1M245.3 50.1l.1 .1h-.1M245.3 46.6h.1M245.3 50l.1 .2zM245.3 46.6v.2M245.3 50v.1M245.3 50l.1 .2M245.4 46.6h.1M245.4 46.8h.1M245.4 50.2h-.1M245.4 46.6v.2h-.5"/>
<path d="M245.4 46.6h-.5v.2M245.6 50.5a.28 .28 0 0 1 0-.4 .28 .28 0 0 1 .4 .1 .28 .28 0 0 1 0 .4M245.6 50.4h.1M245.7 50.5h.1M245.7 50.5h.2M245.7 51.4h.1M245.7 46.5l-.1 .7M245.8 50.1l-.2 .3M245.8 50.2h.1M245.8 50.5v.1M245.8 50.1v.1M245.8 51.1l.3 .1z"/>
<path d="M245.8 51l.3 .1zM245.8 46.8h.3M245.8 46.9h.3M245.9 46.8h.2zM245.9 46.9h.2zM245.9 46.8v.1M245.9 51l.2 .1h-.3zM245.9 50.5v.1M245.9 50.2l.1 .2M246 50.4v-.1v.3M246 50.3h.1M246 50.4h.1"/>
<path d="M246 43.4v3.1M246.1 46.2h-5v.3h5.9M246.1 46.8v.1M246.1 41.2l.1 .3M246.1 41v.1M246.1 40.8v.1M246.1 40.3v.1M246.1 40.5v.1M246.1 40.1v.1M246.1 41.1h.1M246.1 41.1h.7M246.1 40.2v.1"/>
<path d="M246.1 40.4v.2M246.1 40.6v.2h.7v-.2M246.1 40.9v.2M246.1 40.9h.7M246.1 40.3h.7M246.1 40.4h.7M246.1 40.6h.7M246.1 40.1h.7M246.1 40.2h.7M246.2 41.5l.1 .2M246.2 51.4h.1M246.2 56.9a.16 .16 0 0 1 .3 0 .16 .16 0 0 1 0 .3 .16 .16 0 0 1-.3 0"/>
<path d="M246.2 57.1l.2 .1M246.3 57.1l.1 .1M246.3 51.4h.1M246.3 57.4h.6M246.3 56.9h.5M246.3 41.7v.1M246.3 56.9l.1 .2M246.3 57l.1 .2M246.3 57h.2l-.1 .2M246.3 47.3h.2zM246.3 47.3h.1M246.3 41.8l.1 .1"/>
<path d="M246.4 49.6h.1M246.4 49.6v.1M246.4 41.9l.1 .1M246.4 46.9h.3M246.4 57.2h.1M246.4 46.8l.3 .1M246.5 46.8l.2 .1M246.5 42v.1M246.5 46.8h-.1M246.5 46.8l.2 .1zM246.5 47.4h-.1M246.5 47.3h-.2h.2v.1"/>
<path d="M246.5 47.3v.1M246.5 42.1l.1 .1M246.6 42.2l.5-.4 .1 .1-.5 .4M246.6 42.2l.1 .1M246.7 48.9l.1 .1M246.7 48.9l-.1 .2h.2l-.1 .1M246.7 42.3h.1M246.7 49.1v.1M246.7 46.9h.1M246.7 49h.3M246.7 47.8h.3M246.7 41.1v.1"/>
<path d="M246.7 41l.1 .1M246.8 40.8v.1M246.8 40.3v.1M246.8 40.5v.1M246.8 40.1v.1M246.8 41.2v.1M246.8 41.2l-.7 .2M246.8 47.7l.2 .1M246.8 40.2v.1M246.8 40.4v.2M246.8 40.9v.2M246.8 47.8h.1"/>
<path d="M246.8 41.3l-.5 .4M246.8 48.8l-.1 .3h.3M246.8 41.3l-.6 .2M246.8 41.3l.1 .1M246.8 56.9l.1 .5M246.8 46.6l.1 .8-.2 .1 .1 .3M246.8 48.9v.1M246.8 46.6l-1.1 .1M246.8 42.4l.1 .1M246.9 41.4l-.6 .4M246.9 41.4l.1 .1M246.9 54.5h.1"/>
<path d="M246.9 54.6h.1M246.9 46.2v.1M246.9 54.4l-.1 .3 .3 .1M246.9 57.3h.2M246.9 54.4h.2M246.9 47.1h.2M246.9 54.4l.1 .4M246.9 41.5l.1 .1M246.9 47.8h.1M246.9 46.5h.1M247 57.4h-.1M247 47.5v.1"/>
<path d="M247 41.5l-.6 .4M247 46.5l-.1 .1M247 47.5l.1 .1M247 54.4v.1M247 42.6v.1M247 57.3l-.1 .1M247 47.9v1.1M247 49.1v2.2M247 51.3l-2.7 .1M247 47.6h.1M247 47.7h.1M247 41.6l-.5 .4"/>
<path d="M247 41.6l.1 .1M247 47.6l-.1 .1 .2 .1M247 46.2h-.1l.1 .1M247 47.5h.1M247 54.7h.1M247 54.5h.1M247 47.9h.1M247 48.9l.2 .1M247 45.3h.1M247 57.6l.1 .1M247 42.7l.6-.4 .1 .2-.6 .3zM247 49.1v.1"/>
<path d="M247 49.1h.1M247.1 46.4h.1M247.1 46.2h.1M247.1 47.8h.1M247.1 47.5h.1M247.1 46.5l-.1 .6M247.1 48.4l-.1 .2M247.1 46.2v.2M247.1 47.4l-.1 .4M247.1 45.3v3.6M247.1 49.1v8.5M247.1 45.3h1.9"/>
<path d="M247.1 57.6h1.9M247.1 57.6v.1M247.1 41.7l-.6 .4M247.1 41.7v.1M247.1 42.8l.1 .1M247.1 57.7h.1M247.1 49.1l.5 .5M247.1 57.6l1.9 .1M247.2 42.9v.1M247.2 41.9h.1M247.2 49l.6 .5v.5M247.2 43l.1 .1"/>
<path d="M247.3 42l-.6 .4 .1 .1M247.3 42l.1 .1-.6 .4M247.3 43.1l.1 .1M247.4 42v.1M247.4 43.2v.1M247.4 42.1l-.5 .4M247.4 42.1l.1 .2-.5 .4-.1-.2M247.4 43.3l.1 .1M247.5 42.2v.1M247.5 43.4h.1M247.5 43.4l.1 .1M247.6 43.5l.5-.4 .1 .1-.5 .4z"/>
<path d="M247.6 49.5l.1 .5M247.6 50l.3 .1zM247.6 42.4l.1 .1M247.7 43.6v.1M247.7 50.1l.1 2.2M247.7 42.5l-.5 .4M247.7 42.5l.1 .2-.6 .3M247.7 43.7l.6-.4v.1l-.2 .2-.3 .2zM247.8 47.2h.5M247.8 42.6v.1M247.8 52.3v.2M247.8 50.1l.1 2.2"/>
<path d="M247.8 49.8l.1 .1M247.8 50h.1M247.8 43.8l.1 .1M247.8 47.2l.2 .1 .3-.1M247.8 42.7l-.5 .4M247.8 42.7l.1 .1M247.9 50v-.1l.1 .2h-.1M247.9 50.1h-.1M247.9 43.9v.1M247.9 42.8l.1 .1M247.9 52.3l.1 .2-.1 .2-.2-.2 .1-.2M247.9 52.5h-.1"/>
<path d="M247.9 52.3v.2M247.9 42.8l-.5 .4M247.9 49.9h.1M247.9 46.8h.3M248 50v.1M248 42.9l-.6 .4M248 42.9l.1 .1M248 44.7v.1M248 44.9v.1M248 44.5v.1M248 44.1v.1M248 50.1h.1"/>
<path d="M248 50.1l-.2 .1M248 44.3v.2M248 44.6v.1M248 44.8v.2M248 45h.6v.1h-.6zM248 44.3h.6v.2h-.6M248 44.6h.6v.1h-.6M248 44.8h.6v.2h-.6M248 52.4v.2M248.1 43l-.6 .4M248.1 43v.1M248.2 55.2h.1"/>
<path d="M248.2 55.1h.1M248.2 47.7h.1M248.2 47.8h.1M248.2 43.2v.1M248.2 47.7v.1M248.2 55.1v.1M248.2 55.1v.1zM248.3 43.4l.1 .1M248.4 43.5l-.5 .4M248.4 43.5h.1M248.4 43.5l.1 .2-.6 .2M248.5 43.6v.1"/>
<path d="M248.5 51.4l.1 .2zM248.5 43.7l-.5 .3v.2M248.6 43.7v.3M248.6 51.4v.2M248.6 51.6h.1M248.6 43.9v.1M248.6 44h-.6M248.6 44l-.6 .2M248.6 44.7v.1M248.6 44.2v.1M248.6 44.9v.1M248.6 44.5v.1"/>
<path d="M248.6 44v.2M248.6 44.2h-.6v.1M249 51.2h.1M249 51.8h.1M249 50h.5M249 51.2h-.6v.5l.6 .1M249 45.2l-1.9 .1M249.2 45l.3 .3v12.3M249.2 45.1h-.2v12.8h.2M249.5 57.6l-.3 .3M249.5 45.4l.2 .2v2.3M249.5 52.9l-.5 .1"/>
<path d="M249.5 51.2v.5M249.7 50.8v1.3v-1.3M249.7 52.1h.1M249.7 49.6h.1M249.7 50.3h.1M249.7 49.6v.7v-.7M249.7 47.9v1.2M249.7 45.8h-.1v1.5h.1M249.7 50.3v7.1l-.2 .1M249.7 47.9v1.7"/>
<circle cx="240.4" cy="48.6" r=".07"/>
<circle cx="240.6" cy="50" r=".16"/>
<circle cx="240.9" cy="48.5" r=".07"/>
<circle cx="241.1" cy="50.7" r=".07"/>
<circle cx="241.3" cy="48.4" r=".07"/>
<circle cx="241.6" cy="50.5" r=".07"/>
<circle cx="241.8" cy="48.3" r=".07"/>
<circle cx="241.9" cy="50.7" r=".16"/>
<circle cx="241.9" cy="47.7" r=".16"/>
<circle cx="242" cy="50.2" r=".07"/>
<circle cx="242" cy="51.9" r=".16"/>
<circle cx="242.2" cy="48.4" r=".07"/>
<circle cx="242.4" cy="50" r=".07"/>
<circle cx="242.5" cy="54.7" r=".12"/>
<circle cx="242.5" cy="54.7" r=".07"/>
<circle cx="242.6" cy="48.6" r=".07"/>
<circle cx="242.7" cy="49.7" r=".07"/>
<circle cx="242.8" cy="48.9" r=".07"/>
<circle cx="242.9" cy="49.3" r=".07"/>
<circle cx="243.3" cy="48.5" r=".16"/>
<circle cx="243.3" cy="50" r=".16"/>
<circle cx="243.6" cy="55.1" r=".56"/>
<circle cx="243.6" cy="55.1" r=".54"/>
<circle cx="243.6" cy="55.1" r=".43"/>
<circle cx="243.6" cy="55.1" r=".22"/>
<circle cx="243.6" cy="55.1" r=".24"/>
<circle cx="244.1" cy="54" r=".12"/>
<circle cx="244.1" cy="54" r=".07"/>
<circle cx="244.7" cy="55.7" r=".07"/>
<circle cx="244.9" cy="54.7" r=".07"/>
<circle cx="245.3" cy="50.1" r=".12"/>
<circle cx="245.8" cy="50.4" r=".37"/>
<circle cx="245.8" cy="50.4" r=".18"/>
<circle cx="245.8" cy="50.4" r=".14"/>
<circle cx="245.9" cy="51.1" r=".16"/>
<circle cx="245.9" cy="46.9" r=".16"/>
<circle cx="246.4" cy="47.3" r=".12"/>
<circle cx="246.4" cy="49.7" r=".07"/>
<circle cx="246.6" cy="46.9" r=".16"/>
<circle cx="247.5" cy="47.6" r=".22"/>
<circle cx="247.9" cy="48" r=".07"/>
<circle cx="248" cy="56.2" r=".33"/>
<circle cx="248" cy="47.1" r=".33"/>
<circle cx="248" cy="56.2" r=".26"/>
<circle cx="248.4" cy="47.8" r=".03"/>
<circle cx="248.4" cy="55.2" r=".03"/>
<circle cx="248.4" cy="47.8" r=".05"/>
<circle cx="248.4" cy="55.2" r=".05"/>
<circle cx="248.6" cy="51.5" r=".12"/>
</g>
<!-- layer: DETAILS -->
<g fill="none" stroke="#000" stroke-width=".25">
<path d="M17.4 4.9h31.4v7.9l1 1.3h-2.1l1.1 1.2v7.3h-31.4zM45.5 18.9h1.8v3.7M45.5 18.9v3.7M45.5 18.9h1.8M22 31.7a.92 .92 0 0 0-.9 .9l12.2 .1M30.8 30.4h.1M30.8 27.6h.1M30.8 30.4h1.2M30.9 30.4h.1M30.9 30.4h1.1M32 27.6h-1.2M32 29h-1.1l-.1 .7 .1 .7h1.1"/>
<path d="M32 27.6h-1.1l-.1 .7 .1 .7M32 27.6h-1.2v2.8h.1M32.4 26.3a.92 .92 0 0 1 .9-.9v14.2M32.4 26.3v4.5a.92 .92 0 0 1-.9 1h-9.5a.88 .88 0 0 0-.9 .8v1.9h3.7v-1.8M32.4 26.6h-.4v4.9h.2M33.3 39.6a.92 .92 0 0 1-.9 1M34.2 26.9a.92 .92 0 0 0-.9 .9M34.2 22.6v18.9h-14.6M35.4 26.6h1.1v4.9h-1.1M36.5 30.4h.1M36.5 27.6h.1M36.5 28.1h1.4l.2 .8-.2 .7h-1.4"/>
<path d="M36.6 23.8a1.19 1.19 0 0 0-1.2 1.3v10.9a1.22 1.22 0 0 1-1.2 1.2M36.6 23.9h12.2v1h-4.9v-1M37.9 28.1l.2-.4-.2-.2h-1.4v3.1h1.4l.2-.5-.2-.5M38 27.5l.1 .1v2.8l-.2 .2M38.1 28.1h1.1M38.1 29.9h1.1M39.2 28.1l.1 .1v1.6l-.1 .1M39.2 28.1v1.8M44.8 26.3l.2 .2M45 26.3v.2M45 24.9l-.2 .2v1.2l.2 .2M45 24.9l-.2 .2"/>
<path d="M45 25.1l.7-.2 .7 .2v1.2l-.5 .2-.9-.2zM45 24.9v1.6h2.7M45 25l-.1 .1 .1 1.3M46.4 25.1l.7-.2 .6 .2M47.7 24.9v1.4l-.5 .2-.8-.2M47.7 26.3v.2M47.8 24.9v1.6M47.8 24.9l.1 .2-.1 1.4M47.8 24.9l.1 .2v1.2l-.1 .2M48.8 22.6a1.22 1.22 0 0 1-1.2 1.2M20.5 40.6a.92 .92 0 0 0-.9 .9M20.5 40.6h11.9"/>
<path d="M21.3 40.6v-1.9h4.8v1.9M17.7 74.1h13.9v13.5h-13.9zM28.6 75.5a1.49 1.49 0 0 1 1.5 1.5v7.6a1.54 1.54 0 0 1-1.5 1.5M28.6 75.5h-7.9a1.49 1.49 0 0 0-1.5 1.5v7.6a1.49 1.49 0 0 0 1.5 1.5M20.7 86.1h7.9M26.3 111.7a3.3 3.3 0 0 1 2.8 3.5 5.2 5.2 0 0 1-2.1 5.2l-1.3 .6-.1 .5 .2 .2M27.1 111.1a1.15 1.15 0 0 0-.3-1.8 1 1 0 0 0-1.1 .3 1 1 0 0 0-.1 1.2 .98 .98 0 0 0 .7 .8M45.4 111.5a3.2 3.2 0 0 1 2.8 2.9 5.6 5.6 0 0 1-2.1 6.1l-1.2 .5M46.4 110.2a.94 .94 0 0 0-.8-1.2 .94 .94 0 0 0-1 1 1.35 1.35 0 0 0 .8 1.4M46.4 110.2l-.2 .7M25.7 123.4a1.39 1.39 0 0 0 .3 1.3M25.8 121.7l1.3 .9 .4 .8 .1 .7"/>
<path d="M26 124.7l.3 .1M27.5 124.1a.88 .88 0 0 1-1.2 .7M27.6 124.1h.1M44.7 123.6a1.1 1.1 0 0 0 .3 1.2 1.1 1.1 0 0 0 1.2 .2l.4-.7M44.8 121.9l1.2 .7 .3 .4M44.9 121l-.3 .4 .2 .5M46.4 123l.2 .6 .1 .7M46.7 124.3h.1"/>
</g>
<!-- layer: ANNOTATIONS -->
<path d="M20.6 122.8h.1M20.9 124h.1M39 124.3h.1" fill="none" stroke="#000" stroke-width=".2"/>
<!-- layer: TITLE BLOCK -->
<g fill="none" stroke="#000" stroke-width=".25">
<path d="M3.2 3.3h272.6v209.4h-272.6zM60.3 3.3v170.7h-57.1M235 8.2h36v10.4h-36zM235 15.1h36M244.5 11.7h26.5M244.5 8.2v10.4M3.2 54.3h57.1M24.2 52.2h15.1M24.7 99.6h14.2M3.2 101.2h57.1M3.2 135.9h57.1M12.7 133.1h19.1"/>
<path d="M35.2 133.1h19.1M3.2 140.1h57.1M3.2 144.2h57.1M3.2 148.4h57.1M3.2 156.9h57.1M28.4 140.1v33.9M29.5 149.3h2.4v2.4h-2.4zM29.5 153.5h2.4v2.3h-2.4zM29.5 157.9h2.4v2.3h-2.4zM3.2 165.5h57.1M29.5 162.1h2.3v2.3h-2.3zM29.5 170.6h2.3v2.3h-2.3z"/>
<path d="M29.5 166.4h2.4v2.3h-2.4zM3.2 200h67.9M3.2 195.8h167.8M3.2 191.7h167.8v21M29.6 191.7v21M71.1 191.7v21M90.3 191.7v21M3.2 208.6h67.9M3.2 204.4h67.9M209.6 207h43.2M230.9 201.3v11.4M252.8 201.3v11.4"/>
<path d="M275.8 201.3h-66.2v11.4"/>
</g>
<!-- layer: 0 -->
<path d="M257.8 11.7v6.9" fill="none" stroke="#000" stroke-width=".25"/>
<text font-size="7.2" x="225.4" y="195.5">HEAVY DUTY</text>
<text font-size="2.5" x="24.7" y="44.9">1/4&quot; SETBACK</text>
<g font-size="2.4">
<text x="245.7" y="11.1">STANDARD MAX. VALUES</text>
<text x="236.6" y="12.7">MODEL</text>
<text x="238" y="17.8">610</text>
<text x="248.1" y="14.4">WIDTH</text>
<text x="249.4" y="17.8">30' 4&quot;</text>
<text x="260.7" y="14.4">HEIGHT</text>
<text x="261.8" y="17.8">28' 4&quot;</text>
<text x="24.2" y="51.7">Z GUIDE DETAIL</text>
<text x="24.7" y="99.1">F TUBE DETAIL</text>
<text x="12.7" y="132.6">C187 SLAT SECTION</text>
<text x="35.2" y="132.6">C275 SLAT SECTION</text>
<text x="7.5" y="143">OPENING WIDTH</text>
<text x="26.1" y="138.8">OPTIONS</text>
<text x="7.5" y="147.2">OPENING HEIGHT</text>
<text x="8.1" y="151.3">HOOD OPTIONS</text>
<text x="32.9" y="155.5">ROUND</text>
<text x="32.9" y="151.4">OCTAGON</text>
<text x="5.4" y="159.9">GUIDE TYPE OPTIONS</text>
<text x="32.9" y="159.9">F TUBES</text>
<text x="32.9" y="164.1">Z GUIDES</text>
<text x="8.8" y="168.4">SLAT OPTIONS</text>
<text x="32.8" y="172.6">C275</text>
<text x="32.9" y="168.4">C187</text>
<text x="8.4" y="194.7">COMPONENT</text>
<text x="42.9" y="194.7">MATERIAL</text>
<text x="73.7" y="194.7">OPERATION</text>
<text x="91.7" y="194.7">NOTES:</text>
<text x="11.4" y="202.8">CURTAIN</text>
<text x="13" y="198.8">HOOD</text>
<text x="36.9" y="198.6">24 GA. GALVANIZED STEEL</text>
<text x="38.9" y="202.9">GA. GALVANIZED STEEL</text>
<text x="91.9" y="198.6">WIND LOAD: 20 PSF</text>
<text x="210.4" y="203.6">DWG. NO.</text>
<text x="217.6" y="199.8">610 ROLLING STEEL SERVICE DOORS - BETWEEN JAMBS</text>
<text x="231.4" y="203.4">DATE:</text>
<text x="12.2" y="207.3">GUIDES</text>
<text x="43.3" y="207.2">STEEL ANGLES</text>
<text x="74.5" y="204.5">RHX RH FOH</text>
<text x="210.3" y="209.1">SHEET</text>
<text x="231.6" y="209">BY:</text>
<text x="9.8" y="211.5">BOTTOM BAR</text>
<text x="43.1" y="211.6">STEEL ANGLES</text>
</g>
<g font-size="2.1">
<text x="17.2" y="108.3">17/32&quot;</text>
<text x="37.4" y="108.5">7/8&quot;</text>
<text x="17.8" y="116.7">1 7/8&quot;</text>
<text x="36.3" y="117.9">2 3/4&quot;</text>
</g>
<g font-size="2">
<text x="242.6" y="31.9">PROJECTION</text>
<text x="143.9" y="41.7">B</text>
<text x="256.5" y="42.7">1/4&quot;</text>
<text x="186.3" y="50.5">CHARGE WHEEL</text>
<text x="31.2" y="67.8">3&quot;X3&quot;X20' STEEL</text>
<text x="31.2" y="70.2">TUBE SUPPLIED WITH</text>
<text x="185.8" y="71.6">EXPANSION</text>
<text x="31.1" y="72.6">DOOR BY OHD CORP.</text>
<text x="185.8" y="74">BOLTS SIZED</text>
<text x="185.9" y="76.3">AND SPACED</text>
<text x="185.9" y="78.7">ACCORDINGLY</text>
<text x="258.7" y="81.7">TOTAL</text>
<text x="258.1" y="84.1">HEIGHT</text>
<text x="184.8" y="91.1">CONTROL</text>
<text x="184.8" y="93.5">STATION</text>
<text x="249.4" y="90.4">OPENING</text>
<text x="250.1" y="92.8">HEIGHT</text>
<text x="81.7" y="109">A</text>
<text x="179.9" y="109">A</text>
<text x="169.2" y="124.4">WEATHER STRIP</text>
<text x="243.4" y="124.4">FINISHED FLOOR</text>
<text x="126.4" y="132">ELEVATION</text>
<text x="143.9" y="126.8">B</text>
<text x="221" y="131.7">SECTION B-B</text>
<text x="220.7" y="137.5">PROJECTION</text>
<text x="217.8" y="142.8">12&quot; X 14&quot;</text>
<text x="219.9" y="140.4">MIN.</text>
<text x="227.6" y="142.8">32&quot; X 34&quot;</text>
<text x="229.3" y="140.4">MAX.</text>
<text x="162.3" y="148.3">4 3/4&quot;</text>
<text x="123.7" y="159">OPENING WIDTH</text>
<text x="125.6" y="168.7">SECTION A-A</text>
</g>
</svg>
